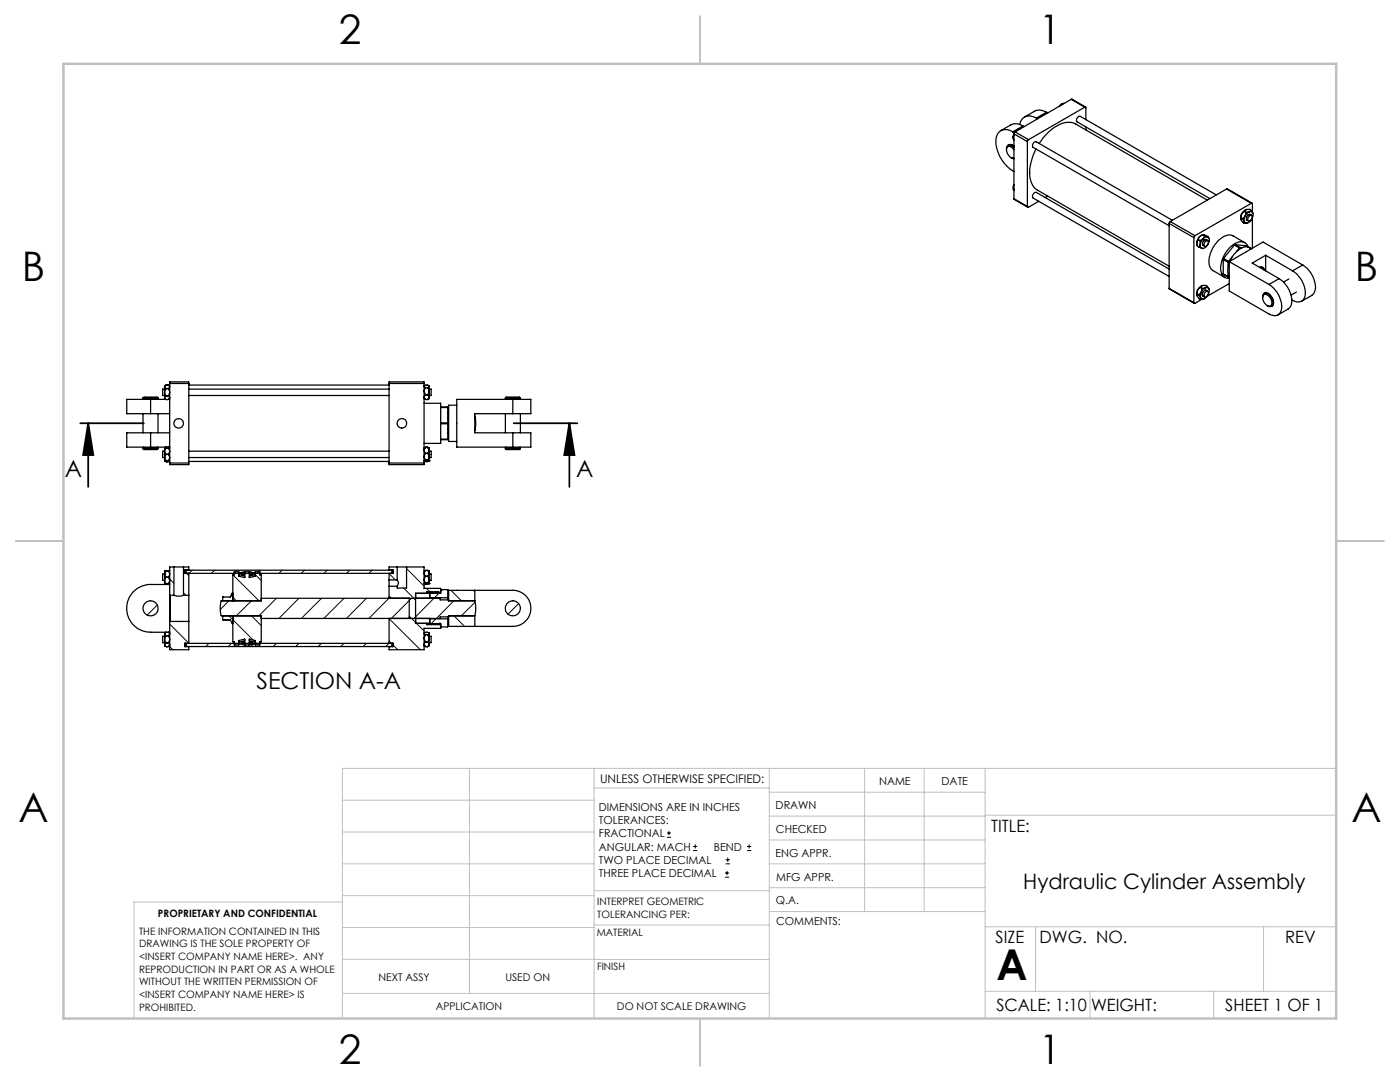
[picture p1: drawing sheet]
<svg xmlns="http://www.w3.org/2000/svg" width="279mm" height="216mm" viewBox="0 0 279 216" stroke-linecap="round" stroke-linejoin="round" font-family="sans-serif">
<g fill="none" stroke="#000" stroke-width=".25">
<path d="M213.8 19.8h.2l2.6 1.6M213.8 19.8l-11.2 6.5M213.8 19.8l2.7 1.6M200.9 29.8a.65 .65 0 0 1 .5-.6 .65 .65 0 0 1 .7 .4l.3 .3M200.9 29.8a1.57 1.57 0 0 0 1.5 1.7M201.2 29a1.03 1.03 0 0 1 1.2 .3M201.4 28.9h-.1a.83 .83 0 0 1 1.1 .2M201.6 28.9l.8 .3M201.8 31.5l.6 .2M202.1 26.3a2.04 2.04 0 0 0-2.4-.2 2.04 2.04 0 0 0-.9 2.2 7.4 7.4 0 0 0 3.6 5.9M202.1 26.3l.3 .2M202.2 27.4l.2 .5"/>
<path d="M202.2 27.4l.1 .4M202.2 37.9h.1M202.3 37.7l.1 .3M202.3 37.7h.1M202.3 36.9v.8M202.3 36.9l-.1 1M202.4 27l-.2 .4M202.4 26.7l-.2 .7M202.4 29.4a.83 .83 0 0 0-1.5 0v.4M202.4 39.7v.1l2.7 1.5M202.4 36.9h-.1M202.4 36.8l-.1 .1"/>
<path d="M202.4 26.7l2.6 1.6M202.4 39.7l2.6 1.5M202.4 26.7v13M202.6 26.3l-.2 .4M202.6 26.3l2.7 1.6M202.6 26.2h.1M203.3 25.8l-.7 .4M203.3 25.8h.1M203.4 25.7l-.8 .5M203.6 25.7l-.3 .1M204.2 25.2a2.33 2.33 0 0 0-2.4-.3l-2.1 1.2M204.2 25.2l-2.1 1.1"/>
<path d="M204.2 25.2l.2 .1M205 28.3v12.9M205.3 27.9l-.3 .4M206.8 29.7a8.5 8.5 0 0 0-.8 7l.3 .6 .6 .6 26.4 15.2M206.8 23.6a2.01 2.01 0 0 0-3.3 1.2M206.8 23.6l.2 .1M207.4 28.6a8.6 8.6 0 0 1 5.6-4.2h.7l1 .4 26.2 15.1M208.8 22.4a2.35 2.35 0 0 0-2.3-.2l-2 1.2M208.8 22.4l-2 1.2M208.8 22.4l.3 .1M209.1 39.1l-.5 .3M211.8 20.8l-.2 .3"/>
<path d="M211.8 20.8l-.5 .4M212.3 20.6l-.5 .2M212.4 20.6l-.6 .2M216.5 21.4h.2v2.5M216.5 21.4l-11.2 6.5M216.7 25.3v.6M242.7 38.9l-27.1-15.7a.72 .72 0 0 0-.7 1.1l26.5 15.3M244.8 37.7l5.1 2.8M244.8 37.7l4.9 2.9M244.8 37.7l-11.3 6.5M207.3 40.1l-2 1.2h-.2l-.1-.1M233.3 53.7l-26.5-15.3a.78 .78 0 0 0-.6 1.1l27.1 15.7"/>
<path d="M233.3 57.5l5 3M233.3 57.5l5 2.9M233.3 44.6l5 2.8M233.3 44.6v12.9M233.5 44.2l-.2 .4M233.5 44.2l5 2.8M234 44l-27.2-15.7a.74 .74 0 0 0-.6 1.1l27.1 15.6M238.3 47.4v13M238.5 47l-.2 .4M238.8 48.4l.2 .7M238.9 59l.6 .7M238.9 58.7v.3"/>
<path d="M238.9 58.7l.2 .1M239 57.9l-.1 .8M239 57.9l-.1 1.1M239 49.1l.2 .1M239.1 58.8l.5 .6M239.1 47.9l-.3 .5M239.1 47.9l.3 .1M239.2 49.2l.7 .4M239.4 47.2l-.3 .7M239.4 48l.1 .8M239.4 47.2l-.4 .6-.2 .6M239.5 59.7h.6"/>
<path d="M239.5 48.8l.1 .5 .3 .3M239.5 48.8l-.3 .4M239.6 57.4l-.6 .5M239.6 59.4l-.1 .3M239.6 57.4l.2 .1M239.7 58.3l-.6 .5M239.7 58.3l-.2 .6 .1 .5M239.8 57.5l-.1 .8M239.9 57l-.3 .4M239.9 57l.4-.1 .5 .2M239.9 57l-.5 .3-.4 .6M239.9 49.6h.2"/>
<path d="M239.9 59.7l-1.4 .8-.2-.1M240 58.5v.5l.4 .3M240.1 57h-.2M240.1 59.7h.1M240.1 47.6l-.7 .4M240.1 47.6l-.6 1.2M240.1 46.9l-.7 .3M240.1 46.9l1.1 .4M240.1 46.8l-.7 .4M240.1 46.9l.2 .1M240.3 47l-.2 .6M240.3 47l.7 .3"/>
<path d="M240.4 58l.3-.1 .3 .2M240.5 58.4a.4 .4 0 0 1 .6-.2 .4 .4 0 0 1 0 .6 .39 .39 0 0 1-.4 .5 .39 .39 0 0 1-.4-.5zM240.6 57.4l-.6 .5-.3 .4M240.6 57.4a.49 .49 0 0 1 .7 .3M240.6 57.4l-.8 .1M240.7 48a.36 .36 0 0 1 .5 .2 .36 .36 0 0 1-.1 .4 .49 .49 0 0 1-.3 .5 .49 .49 0 0 1-.5-.1v-.4zM240.8 47.8l.1 .1M240.8 58a.53 .53 0 0 0-.5 0 .53 .53 0 0 0-.3 .5v.4l.2 .2M240.8 57.1l-.2 .3M240.8 57.1l.5 .6M240.9 47.9a.5 .5 0 0 0-.5-.1 .5 .5 0 0 0-.3 .5l-.1 .5 .4 .3M241 47.3h-.4l-.5 .3"/>
<path d="M241 47.3a1.4 1.4 0 0 1-.6 2.2l-.5 .1M241 47.3h.2M241 48l-.4-.2-.5 .4M241.2 47.3l.1 .3M241.3 57.7a1.58 1.58 0 0 1-1.4 2l-.3-.3M244.1 54.6l1.1 .7M244.1 51.8l1 .6M244.1 54.6l1 .6M244.1 51.8v2.8M244.2 51.6l-.1 .2M244.2 51.6l1 .6M245.1 55.2l.1 .1"/>
<path d="M245.1 52.4v.7M245.1 54.8v.4M245.2 52.2l-.1 .2M245.2 55.3h.1M245.3 52.2v5.9l8 4.6a1.58 1.58 0 0 0 1.8 .1 1.58 1.58 0 0 0 .7-1.8 5.7 5.7 0 0 0-2.5-4.2M245.3 52.4a3.7 3.7 0 0 0 0 2.8M245.3 52.2l8 4.6M245.3 52.2l6.8-3.9 7.9 4.6M245.3 56.6l-4.4 2.5M245.9 51.3l-.7 .9M246.3 48.9l-2.1 2.7M246.3 48.9l1.1 .6"/>
<path d="M246.5 48.8l-.2 .1M246.5 48.8l1 .6M246.5 48.8l2.2 .2M247.4 49.5l-.6 .7M247.5 49.4l-.1 .1M247.5 49.4h.4M247.6 43.8l.7 .7M247.7 43.5l-.1 .3M247.7 43.5l.2 .1M247.8 42.7l-.1 .8M247.8 42.7l-.2 .7v.4M247.9 43.6l.5 .6"/>
<path d="M248.3 44.5h.6M248.4 42.2l-.6 .5M248.4 44.2l-.1 .3M248.4 42.2l.2 .1M248.4 48.4l-2.3-1.3a2.55 2.55 0 0 0-2.9 .8 5.4 5.4 0 0 0-1.7 5.5l.4 .5 2.5 1.5M248.5 43.1l-.6 .5M248.5 43.1l-.2 .5 .1 .6M248.6 42.3l-.1 .8M248.6 41.8l-.2 .4M248.6 41.8h.8l.2 .1M248.6 41.8l-.8 .9M248.7 49l1 .6"/>
<path d="M248.7 49h.1M248.7 49l.6 .4M248.8 43.9l.4 .2M248.8 41.8h-.2M249 43l-.2 .2a.52 .52 0 0 0 .2 .8M249 43l.4-.2 .4 .2M249.1 49.3a1.67 1.67 0 0 0-2.7-.7 5.9 5.9 0 0 0-2.7 5.6 1.44 1.44 0 0 0 1.6 1.3M249.3 43.1a.35 .35 0 0 1 .5-.1 .35 .35 0 0 1 .1 .5 .44 .44 0 0 1-.3 .5 .44 .44 0 0 1-.6-.2zM249.3 42.3l-.8 .8M249.3 42.3a.44 .44 0 0 1 .7 .2M249.3 42.3h-.7M249.6 41.9l-.3 .4"/>
<path d="M249.6 41.9l.4 .6M249.6 42.9l-.3-.1-.3 .2M249.7 40.6h.2v1.7M249.7 40.6l-11.2 6.4M249.8 49.6a2.24 2.24 0 0 0-3.2 .8l-.7 .8-.4 .9M249.9 43.5v6M250 42.5a1.52 1.52 0 0 1-1.5 1.9l-.1-.2M251.4 53.4a.6 .6 0 0 1 .9 .5 .6 .6 0 0 0-.9-.5zM252 59.4a.73 .73 0 0 1 .4-.9 .73 .73 0 0 1 .9 .3 1.77 1.77 0 0 1 .6 2.3l-.4 .1-.6-.2M252.2 58.8a1.33 1.33 0 0 1 1.6 1.3 .67 .67 0 0 1-.2 .9 .67 .67 0 0 1-.9-.2 1.56 1.56 0 0 1-.5-2zM252.3 58.5a1.26 1.26 0 0 1 1.6 1 1.18 1.18 0 0 1-.1 1.6M252.6 50.9l5.4 3.1"/>
<path d="M252.6 50.9l-2.7 1.6 5.4 3.1M252.6 50.9v3.1M255.3 55.6a5.2 5.2 0 0 1 2.4 5.3l-.6 .8-2 1.1M255.3 55.6l-2 1.2M257.2 55.7l-1 .6M258 54a5.2 5.2 0 0 1 2.3 5.4 1.55 1.55 0 0 1-2.5 .4M258.7 58.3l-1 .6M260 52.9a5.1 5.1 0 0 1 2.4 5.3l-.6 .7-2 1.2M260 52.9l-2 1.1M28.5 79.4h3M28.5 79.4v.1h3v-.1M28.5 79.4l.3-.2h2.5l.2 .2"/>
<path d="M28.6 79.5v.2M30.1 79.7h-4.8v2.8h4.8M30.1 79.7h3M30.1 79.7v2.8M31.4 79.5v.2M32.8 79.4l.4 .3M32.8 78.3v1.1M32.8 78.3l.4 .7M32.8 77.2l.4 .3M32.8 77.2v1.1M32.8 79.4v.2l.4 .1M32.8 77.6h-.3v1.3h.3"/>
<path d="M33.2 79l-.4 .4M33.2 77.5l-.4 .8M33.2 76.8l-.4 .4M33.2 76.8l-.4 .2v.2M33.2 79h.3M33.2 79.7h.3M33.2 77.5h.3M33.2 76.8h.3M33.5 79a.35 .35 0 0 1 .4 .4 .35 .35 0 0 1-.4 .3M33.5 77.5a.95 .95 0 0 1 0 1.5M33.5 76.8a.37 .37 0 0 1 .4 .4 .37 .37 0 0 1-.4 .3M33.5 76.8l.4 .2"/>
<path d="M33.6 79.7h.3M33.9 76.5v-.3h3.8v.3M33.9 79.6l-.4 .1M33.9 76.5h3.8M33.9 76.5v15.9M37.7 78.9h39.9M37.7 77.6h39.9M37.7 76.8h39.9M37.7 76.5v15.9M77.6 76.5v-.3h7v.3M77.6 76.5h7M77.6 76.5v15.9"/>
<path d="M84.6 79.6l.4 .1M84.6 76.5v15.9M84.8 76.9l-.2 .1M85 78.8a.47 .47 0 0 0-.4 .5 .47 .47 0 0 0 .4 .4M85 77.4a.98 .98 0 0 0 0 1.4M85 79.7h.3M85 78.8h.3M85 77.4h.3M85.3 78.8l.4 .5M85.3 77.4l.4 .7M85.5 76.9l.2 .2M85.7 79.3l-.4 .4"/>
<path d="M85.7 78.1l-.4 .7M85.7 78.1v1.2M85.7 77.1a.62 .62 0 0 0-1.1 0l.4 .3M85.7 77.1l-.4 .3M85.7 77.1v1M85.7 79.3a.34 .34 0 0 1-.4 .4M85.7 77.6h.3v1.3h-.3M100.9 79.4h3M100.9 79.4v.1h3v-.1M100.9 79.4l.1-.2h2.6l.3 .2M100.9 79.5v.2M102.3 79.7h3.6v2.8h-3.6"/>
<path d="M102.3 79.7h-11.1v9.5h11.1M102.3 79.7v2.8M103.8 79.5v.2M28.5 89.5h3M28.5 89.5l.3 .2h2.5l.2-.2M28.5 89.5v-.1h3v.1M28.5 82.5v3.9M28.6 89.2v.2M30.1 86.4h-4.8v2.8h4.8M30.1 89.2h3.8M30.1 86.4h3.8M30.1 82.5h3.8"/>
<path d="M30.1 86.4v2.8M31.4 89.2v.2M31.5 82.5v3.9M32.8 91.3h.1M32.8 90v1.3M32.8 90l.4 .7M32.8 91.3l.4 .6M32.8 91.9h.4M32.8 91.3v.6M32.8 89.4h.4M32.8 89.4v.6M32.8 90h-.3v1.3h.3"/>
<path d="M32.8 91.9l.4 .2M32.9 91.9l.3 .2M33.1 89.2l-.3 .2M33.2 89.2l-.3 .2M33.2 90.7l-.4 .6M33.2 89.4l-.4 .6M33.2 89.4h.3M33.2 92.1h.3M33.2 90.7h.3M33.2 91.9h.3M33.5 90.7a.75 .75 0 0 1 0 1.2M33.5 89.4a.75 .75 0 0 1 0 1.3"/>
<path d="M33.5 91.9h.4l-.4 .2M33.5 89.2l.3 .2M33.6 89.2l.3 .2h-.4M33.8 91.9l-.3 .2M33.9 92.4v.3h3.8v-.3M33.9 92.4h3.8M37.7 91.3h39.9M37.7 90h39.9M37.7 92.1h39.9M77.6 92.4v.3h7v-.3M77.6 92.4h7M84.6 91.9l.4 .1 .7-.1"/>
<path d="M84.6 80.5h3.3v8h-3.3M84.6 91.9l.1 .1M84.7 92l.3 .1M84.7 89.4l.3-.2 .6 .2M84.8 89.3l-.2 .1M84.9 92l.1 .1M85 90.5a.81 .81 0 0 0 0 1.3M85 89.3a.66 .66 0 0 0 0 1.2M85 91.8l-.4 .1M85 89.3l-.3 .1M85 92.1h.3M85 91.8h.3"/>
<path d="M85 90.5h.3M85 89.3h.3M85.3 90.5l.4 .6M85.3 89.3l.4 .6M85.3 91.8l.4 .1M85.3 89.3l.3 .1M85.4 92l-.1 .1M85.5 89.3l.1 .1M85.6 92l-.3 .1M85.6 89.4l.1 .5M85.7 91.3h.1M85.7 91.1l-.4 .7"/>
<path d="M85.7 89.9v1.2M85.7 89.9l-.4 .6M85.7 91.1v.8M85.7 91.9h.1M85.7 90h.3v1.3h-.3M85.7 91.9l-.1 .1M87.9 81.2h1.5v.1M87.9 84.6h1.5M87.9 87.6h1.5M87.9 84.4h1.5M87.9 81.3h1.5M89.4 84.4v.2"/>
<path d="M89.4 87.6v.1h-1.5M89.4 82.5h.1M89.4 86.5h.1M89.4 81.3v3.1M89.4 84.6v3M89.4 85.5h.1M89.4 83.4h.1M91.2 80.9h-1.7v7.2h1.7M94.8 83a6.5 6.5 0 0 1 0 3M100.9 89.5h3M100.9 89.5l.1 .2h2.6l.3-.2M100.9 89.5v-.1h3v.1"/>
<path d="M100.9 82.5v3.9M100.9 89.2v.2M102.3 86.4h3.6v2.8h-3.6M102.3 86.4v2.8M102.3 82.5h-7.5v3.9h7.5M103.8 89.2v.2M103.9 82.5v3.9M32.8 114.5h.1M32.8 114.5v1.3M32.8 114.5l.4 .7M32.8 115.8l.4 .7M32.8 115.8v.2a.3 .3 0 0 0 0 .3 .3 .3 0 0 0 .4 .2"/>
<path d="M32.8 114.5h-.3v1.3h.3M33.2 115.2l-.4 .6M33.2 113.9l-.4 .6M33.2 113.9h-.4v.6M33.2 113.9h.3M33.2 115.2h.3M33.2 116.5h.3M33.5 115.2a.75 .75 0 0 1 0 1.3M33.5 113.9a.75 .75 0 0 1 0 1.3M33.5 116.5h.4M33.5 113.9h.4M33.9 116.6h-3.8a4.8 4.8 0 0 0-4.8 4.8 4.8 4.8 0 0 0 4.8 4.8h3.8"/>
<path d="M34.7 118.8a2.66 2.66 0 0 0 1.9 0M34.7 113.1h1.9M34.7 113.1h-.8v16.5h3.8v-.6M34.7 118.8h-.7v5.2h3.7M34.7 113.1v5.7M36.6 113.1h1.1v.7M36.6 118.8h1.1M36.6 113.1v5.7M36.9 113.8h41.6v.6h-41.6zM37.1 113.8v.6M37.7 118.8v5.2M37.7 114.4v4.4"/>
<path d="M44.4 119.1h.1M44.4 119.1v.8M46.5 118.4h-.2l-.3 .7h-1.6M47.7 114.4l1.2-.3v.6h-1.2M48.4 114.5v.2M48.4 114.5l-.1 .2 .6 .3v.3l-1.2-.3v-.9h-1v.6h-.2v5.2M48.9 114.4l-.5 .1M48.9 114.1h.8M49.7 114.4l.5 .1M50.2 114.5v.2M50.2 114.5l.1 .2-.6 .3v.3l1.2-.3v-.9h1v.6h.2v5.2h-8a6.5 6.5 0 0 0 0 3h8v5.2h-.2v.6h-1v-.9l-1.2-.3v.3l.6 .3-.1 .2M50.9 114.4l-1.2-.3v.6h1.2"/>
<path d="M52.1 119.4h35.7v.3h1.7M77.6 115.7v1.3M77.6 114.4v1.3M77.6 117v2.4M77.6 117h1.7M77.6 115.7h1.7M78.3 113.8v.6M79.3 115.7a.94 .94 0 0 1 0 1.3M79.3 113.1h1.8M79.3 113.1h-1.7v.7M79.3 113.1v2.6M81.1 113.1h3.5v4.3h3.3v1h-.3"/>
<path d="M81.1 113.1v4.2h-1.8v-.3M81.7 119.4v4M84.6 116.5l.4 .1 .7-.1M84.6 113.9h.1M84.6 116.5h.1M85 115a.85 .85 0 0 0 0 1.3M85 113.8a.66 .66 0 0 0 0 1.2M85 116.3l-.4 .2M85 113.8l-.3 .1M85 116.3h.3M85 115h.3M85 113.8h.3"/>
<path d="M85.2 118.4v-.3h.6v1.3M85.2 118.2h2.7M85.3 115l.4 .6M85.3 113.8l.4 .6M85.3 116.3l.4 .2M85.3 113.8l.4 .1v.5M85.7 114.5h.1M85.7 115.6l-.4 .7M85.7 114.4v1.2M85.7 114.4l-.4 .6M85.7 115.6v.9M85.7 116.5h.1"/>
<path d="M85.7 114.5h.3v1.3h-.3M85.7 116.5h-.1M85.8 118.4l.1-.2 .2 .2M85.8 118.4h-2.9v6h2.9M85.8 119.3h3.6M86.1 118.4l.1-.3 .3 .3M86.2 118.2l-.1 .2M86.6 118.2l-.1 .2M86.6 118.1l-.1 .3M86.6 118.1h.1M86.7 118.1l.2 .3M86.9 118.4l.1-.3 .3 .3"/>
<path d="M87 118.2l-.1 .2M87.3 118.4l.1-.3 .2 .3M87.4 118.2l-.1 .2M87.6 118.4h.1M87.9 117.7h1.5v1.6M89.4 119.3v.4M94.8 119.9h-5.3v-2.1h12.8a3.6 3.6 0 0 1 3.6 3.6 3.6 3.6 0 0 1-3.6 3.6h-12.8v-2.1h5.3M94.8 119.9a6.5 6.5 0 0 1 0 3M94.8 117.8v2.1M32.8 128.7l.4 .3M32.8 127.6v1.1M32.8 127.6l.4 .7"/>
<path d="M32.8 126.5l.4 .4M32.8 126.5v1.1M32.8 128.7v.2l.4 .1M32.8 127h-.3v1.2h.3M33.1 126.2l-.3 .3M33.2 126.2l-.4 .3M33.2 128.3l-.4 .4M33.2 126.9l-.4 .7M33.2 129h.3M33.2 128.3h.3M33.2 126.9h.3M33.5 128.3a.37 .37 0 0 1 .4 .4 .37 .37 0 0 1-.4 .3"/>
<path d="M33.5 126.9a.91 .91 0 0 1 0 1.4M33.5 126.2a.35 .35 0 0 1 .4 .3 .35 .35 0 0 1-.4 .4M33.6 126.2l.3 .1M33.9 128.9l-.4 .1M36.9 128.4h41.6v.6h-41.6zM37.1 128.4v.6M37.7 124v4.4M44.4 123.6h1.6l.4 .9 .1-.1M44.4 123.6h.1M44.4 123.6l1.6 .1M44.4 122.9v.7M46.5 122.9v5.2h.2v.6h1v-.9l1.2-.3v.3l-.6 .3 .1 .2"/>
<path d="M47.7 128.1h1.2v.6l-1.2-.3M48.4 128.1v.2M48.4 128.3l.5 .1M48.9 128.7h.8M50.2 128.1v.2M50.2 128.3l-.5 .1M50.9 128.1h-1.2v.6l1.2-.3M77.6 123.4v5M78.3 128.4v.6M84.6 128.9l.4 .1M84.8 126.2l-.2 .1M85 128.1a.5 .5 0 0 0-.4 .5 .5 .5 0 0 0 .4 .4"/>
<path d="M85 126.6l-.4 .8 .4 .7M85 128.1h.3M85 129h.3M85 126.6h.3M85.2 124.6h2.7M85.3 128.1l.4 .5M85.3 126.6l.4 .8M85.5 126.2l.2 .2M85.7 128.6l-.4 .4M85.7 127.4l-.4 .7M85.7 127.4v1.2M85.7 126.4l-.4 .2"/>
<path d="M85.7 126.4v1M85.7 126.4a.62 .62 0 0 0-1.1 0l.4 .2M85.7 128.6a.34 .34 0 0 1-.4 .4M85.7 127h.3v1.2h-.3M85.8 123.4v1.2h-.6v-.2M85.8 123.5h3.6M85.8 124.4l.2 .2M86 124.6h.1M86.1 124.6l.1-.2 .2 .2 .2-.2 .2 .2 .3-.2 .1 .2M87.2 124.6h.1M87.3 124.6l.1-.2 .2 .2M87.6 124.6h.1"/>
<path d="M87.6 124.6v-.2h.3v1h-3.3v4.2h-7v-.6M89.4 123.1v.4M89.4 123.5v1.6h-1.5M89.5 123.1h-1.7v.3h-35.7M94.8 122.9v2.1"/>
<circle cx="35.7" cy="84.5" r=".94"/>
<circle cx="80.2" cy="84.5" r=".94"/>
<circle cx="30.1" cy="121.4" r="1.51"/>
<circle cx="102.3" cy="121.4" r="1.51"/>
</g>
<g fill="none" stroke="#000" stroke-width=".2">
<path d="M33.9 115.5l.8 .9M36.6 118.3l.5 .5M36.6 113.8l.3 .3M37.2 114.4l.5 .5M38.3 113.8l-.6 .6M42.8 113.8l-.6 .6M45.7 119.9l-1.7 1.7M46.1 118.8l1.1 1.1M46.5 114.7l5.2 5.2M47.3 113.8l-.6 .6M50.2 119.9l-3 3M50.5 115.1l.4-.4 1.2 1.2"/>
<path d="M51.8 113.8l-.6 .6M55.2 119.4l-3.5 3.5M56.3 113.8l-.6 .6M59.7 119.4l-4 4M60.8 113.8l-.7 .6M64.2 119.4l-4.1 4M65.3 113.8l-.6 .6M68.7 119.4l-4.1 4M69.8 113.8l-.7 .6M73.1 119.4l-4 4M74.3 113.8l-.7 .6M77.6 119.4l-4 4"/>
<path d="M77.6 118.9l.5 .5M77.6 114.4l1.3 1.3M78.5 114.1l-.4 .3M80.5 117.3l2.4 2.4M81.1 113.5l3.5 3.4M82.1 119.4l-4 4M85.1 117.4l.8 .8M86.6 119.4l-4 4M87.6 118.4l-.9 .9M88.3 117.7l-.4 .3M90 117.8l2.1 2.1M90.6 119.9l-3.5 3.5"/>
<path d="M94.5 117.8l.3 .3M31.4 120.7l-2 2M33.9 129l.6 .6M33.9 124.5l3.8 3.8M33.9 120l.1 .2M37.2 128.4l-.3 .3M41.7 128.4l-.6 .6M45.7 122.9l5.2 5.2M46.2 128.4l-.7 .6M46.7 128.4l.3 .3M50.2 122.9l1.9 1.9M50.7 128.4l-.6 .6"/>
<path d="M50.9 128.1l.6 .6M50.9 128.1l-.4 .4M55.2 128.4l-.7 .6M59.7 128.4l-.7 .6M64.1 128.4l-.6 .6M68.7 128.4l-.7 .6M73.1 128.4l-.6 .6M77.6 128.4l-.6 .6M77.6 127.9l.5 .5M77.6 123.4l6.3 6.2M78.5 128.7l.9 .9M81.7 122.9l2.9 3"/>
<path d="M87 123.5l-1 1M87.8 124.6l.1 .1M90.6 122.9l2.1 2.1M94.8 120.2l-2.7 2.7M103.5 120.4l-2.1 2.2M133.1 167.1h.8M133.1 166.2h.8M133.5 165.8v.9M138.3 169.7h.8M138.3 168.9h.8M138.7 168.5v.8M144.7 175h.8"/>
<path d="M144.7 174.2h.8M144.8 172.4h.9M144.8 171.6h.9M145.1 173.8v.8M145.2 171.1v.9M149.1 169.7h.8M149.1 168.9h.8M149.5 168.5v.8"/>
</g>
<path d="M16 84.5h12.7M17.6 84.5l1 6.3h-2zM17.6 84.5v12.7M102.5 84.5h12.7M113.6 84.5l1.1 6.3h-2.1zM113.6 84.5v12.7" fill="none" stroke="#000" stroke-width=".35"/>
<g fill="none" stroke="#c0c0c0" stroke-width=".2">
<path d="M68.3 159.7h50.3M93.7 153.3v44.9M118.6 153.3v49.9M118.6 157.2h34.9M153.5 153.3v49.9M153.5 158.1h43.1M172.5 153.3v28.6M184.4 153.3v28.6M196.6 153.3v49.9M266.7 153.3h-198.4v49.9M68.3 178.7h50.3M68.3 172.4h50.3"/>
<path d="M68.3 166h50.3M68.3 180h-41.6v23.2M118.6 177.7h35M153.5 167.6h43.1M153.5 162.8h43.1M153.5 172.4h43.1M153.5 177.1h43.1M196.6 162.7h70.1M68.3 198.2h85.2M68.3 191.4l85.2 .1M68.3 185.1h50.3M118.6 184.6h35"/>
<path d="M153.6 181.9h43M196.6 197.8h70.1M196.6 184.9h70.1M206.7 184.9v12.9M217.5 197.8v5.4M242.2 197.8v5.4M252.2 184.9v12.9"/>
</g>
<path d="M139.7 3.2v9.5M3.1 107.9h9.6M266.7 107.9h9.5M139.7 203.2v9.6" fill="none" stroke="#c0c0c0" stroke-width=".25"/>
<path d="M12.7 12.7h254v190.5h-254z" fill="none" stroke="#c0c0c0" stroke-width=".5"/>
<path d="M113.6 84.5l1.1 6.3h-2.1zM17.6 84.5l1 6.3h-2z" fill="#000"/>
<text font-size="8.5" x="198.9" y="195.5">A</text>
<g font-size="8.1">
<text x="67.6" y="8.9">2</text>
<text x="207.3" y="8.9">1</text>
<text x="4.4" y="56.2">B</text>
<text x="270.4" y="56.2">B</text>
<text x="3.7" y="164.1">A</text>
<text x="269.7" y="164.1">A</text>
<text x="67.6" y="212.4">2</text>
<text x="207.3" y="212.4">1</text>
</g>
<g font-size="4.7">
<text x="13" y="95.1">A</text>
<text x="115" y="95.1">A</text>
<text x="51.2" y="137.4">SECTION A-A</text>
</g>
<text font-size="4.2" x="204.2" y="177.4">Hydraulic Cylinder Assembly</text>
<g font-size="3.4">
<text x="197.8" y="166">TITLE:</text>
<text x="198.7" y="188.1">SIZE</text>
<text x="207.5" y="188.1">DWG. NO.</text>
<text x="256.5" y="188.2">REV</text>
<text x="198.8" y="201.7">SCALE: 1:10</text>
<text x="217.7" y="201.8">WEIGHT:</text>
<text x="244.5" y="201.7">SHEET 1 OF 1</text>
</g>
<text font-size="2.4" x="119.8" y="156.2">UNLESS OTHERWISE SPECIFIED:</text>
<g font-size="2.2">
<text x="119.5" y="161.8">DIMENSIONS ARE IN INCHES</text>
<text x="154.8" y="161.4">DRAWN</text>
<text x="175.4" y="156.6">NAME</text>
<text x="187.9" y="156.7">DATE</text>
<text x="119.5" y="164.4">TOLERANCES:</text>
<text x="119.5" y="167.1">FRACTIONAL</text>
<text x="154.9" y="166.3">CHECKED</text>
<text x="119.5" y="169.7">ANGULAR: MACH</text>
<text x="119.5" y="172.4">TWO PLACE DECIMAL</text>
<text x="142.5" y="169.7">BEND</text>
<text x="154.8" y="170.9">ENG APPR.</text>
<text x="119.5" y="175">THREE PLACE DECIMAL</text>
<text x="154.9" y="175.7">MFG APPR.</text>
<text x="154.9" y="180.4">Q.A.</text>
<text x="154.9" y="184.6">COMMENTS:</text>
</g>
<g font-size="2.1">
<text x="75.5" y="195.7">NEXT ASSY</text>
<text x="100.9" y="195.7">USED ON</text>
<text x="86.9" y="201.5">APPLICATION</text>
<text x="123.1" y="201.6">DO NOT SCALE DRAWING</text>
</g>
<g font-size="2">
<text x="31.5" y="182.9">PROPRIETARY AND CONFIDENTIAL</text>
<text x="119.2" y="180.6">INTERPRET GEOMETRIC</text>
<text x="119.2" y="183.1">TOLERANCING PER:</text>
<text x="27.8" y="186.5">THE INFORMATION CONTAINED IN THIS</text>
<text x="27.8" y="189">DRAWING IS THE SOLE PROPERTY OF</text>
<text x="27.8" y="191.6">&lt;INSERT COMPANY NAME HERE&gt;. ANY</text>
<text x="119.1" y="186.7">MATERIAL</text>
<text x="27.8" y="194.1">REPRODUCTION IN PART OR AS A WHOLE</text>
<text x="27.8" y="196.6">WITHOUT THE WRITTEN PERMISSION OF</text>
<text x="119.1" y="193.5">FINISH</text>
<text x="27.8" y="199.1">&lt;INSERT COMPANY NAME HERE&gt; IS</text>
<text x="27.8" y="201.7">PROHIBITED.</text>
</g>
</svg>
